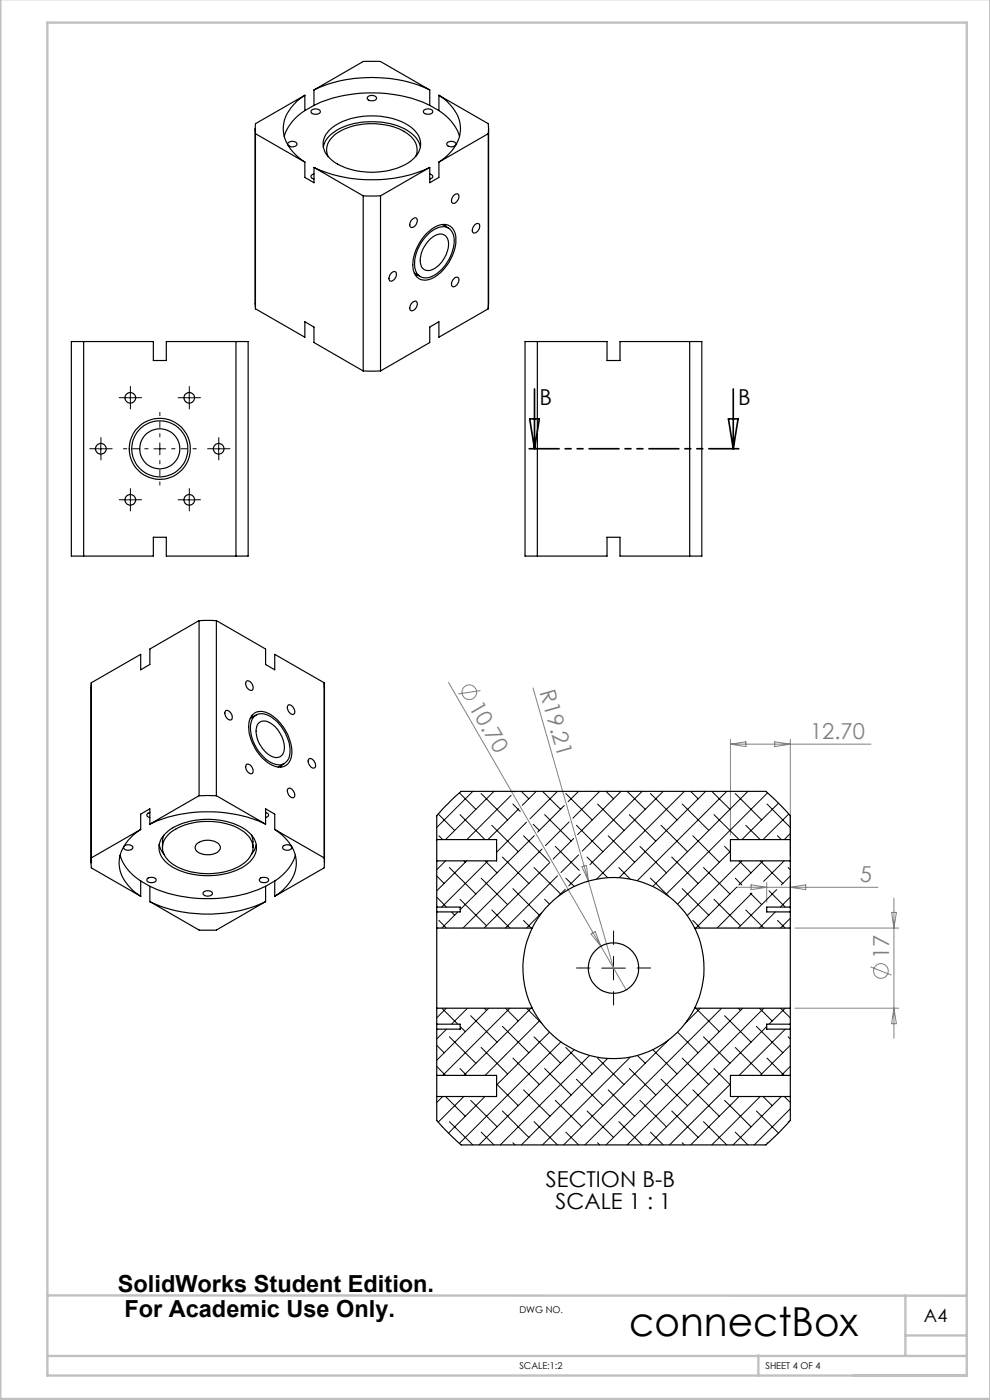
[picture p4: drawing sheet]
<svg xmlns="http://www.w3.org/2000/svg" width="210mm" height="297mm" viewBox="0 0 210 297" stroke-linecap="round" stroke-linejoin="round" font-family="sans-serif">
<g fill="none" stroke="#808080" stroke-width=".21">
<path d="M95.1 144.8l32.4 55.9M101.9 146.5l-4.7 .7M113.1 145.9l17 59.5M154.9 156.9v20.2M154.9 157.9h29.8M154.9 157.9l3.3-.5v1zM164.3 157.4l3.3 .5-3.3 .5zM167.6 156.9v24.7M123.4 183.9l1-.3 .4 3.3zM125.4 198.2l.9-.6 1.2 3.1zM156.3 188.2h29.9M159.3 187.7l3.3 .5-3.3 .5z"/>
<path d="M162.6 187.2v4.2M167.6 187.2v4.2M167.6 188.2l3.3-.5v1zM168.6 196.9h22M189.1 193.6h1l-.5 3.3zM189.6 190.5v29.7M127.5 200.7l5.3 9.3M168.6 213.9h22M184.6 205.1l4.5 1.8M189.6 213.9l.5 3.3h-1z"/>
<circle cx="99.5" cy="146.9" r="1.55"/>
<circle cx="186.9" cy="206" r="1.55"/>
</g>
<g fill="none" stroke="#000" stroke-width=".21" stroke-dasharray="15.2 1.3 1.3 1.3">
<path d="M20.2 95.2h-1.2M21.4 93.9v-1.1M21.4 96.4v1.2M22.7 95.2h1.1M26.4 84.4h-1.1M27.7 83.1v-1.1M27.7 85.6v1.1M28.9 84.4h1.1M38.9 84.4h-1.1M40.2 83.1v-1.1M40.2 85.6v1.1M41.4 84.4h1.1"/>
<path d="M45.2 95.2h-1.2M46.4 93.9v-1.1M46.4 96.4v1.2M47.7 95.2h1.1M26.4 106h-1.1M27.7 104.8v-1.2M27.7 107.3v1.1M28.9 106h1.1M38.9 106h-1.1M40.2 104.8v-1.2M40.2 107.3v1.1M41.4 106h1.1"/>
<path d="M125.1 205.4h-2.8M130.1 200.4v-2.9M130.1 210.4v2.8M135.1 205.4h2.9"/>
</g>
<path d="M31.4 95.2h-5.2M33.9 92.7v-5.2M33.9 97.7v5.2M36.4 95.2h5.2" fill="none" stroke="#000" stroke-width=".21" stroke-dasharray="15.2 1.3 1.3 1.3" stroke-dashoffset="14.5"/>
<g fill="none" stroke="#000" stroke-width=".21">
<path d="M20.1 95.2h2.5M21.4 94v2.5M26.4 84.4h2.5M27.7 83.1v2.6M32.6 95.2h2.5M33.9 94v2.5M38.9 84.4h2.5M40.1 83.1v2.6M45.2 95.2h2.4M46.4 94v2.5M26.4 106h2.5M27.7 104.8v2.5"/>
<path d="M38.9 106h2.5M40.1 104.8v2.5M93 172.7l3.4 3.5M93.1 177.3l.8 .8M97.4 168.2l3.5 3.5M97.6 172.8l5.3 5.3M100.3 167.9l-7.7 7.6M102.1 168.3l5.6 5.7M104.3 175.1l5.6 5.6M104.8 167.9l-10.3 10.2M108.4 168.7l-9.4 9.4M108.8 170.6l1.5 1.6"/>
<path d="M109.3 167.9l-.2 .1M110 171.6l-6.5 6.5M110.6 167.9l1.6 1.6M111.1 177.3l5.4 5.5M111.7 174.4l-6.4 6.4M113.1 174.9l1.3 1.3M113.3 177.3l-15.7 15.7M113.7 167.9l-2.9 2.9M115.1 167.9l3.8 3.8M115.5 172.8l5.6 5.6M117.8 179.6l5.1 5M118.3 167.9l-5.9 5.8"/>
<path d="M119.7 170.9l-5.6 5.6M120 168.3l5.6 5.7M120.7 174.4l-5 5M121.7 177.9l-4.4 4.3M122.3 175.1l5.6 5.6M122.7 167.9l-2.2 2.2M126.8 170.6l5.6 5.6M127.2 167.9l-5.7 5.7M128.6 167.9l1.5 1.6M129 177.3l5.6 5.6M131.7 167.9l-9.2 9.2M133 167.9l3.9 3.8"/>
<path d="M133.5 172.8l5.6 5.6M135.7 179.6l5.7 5.6M136.2 167.9l-12.7 12.6M138 168.3l5.6 5.7M140.2 175.1l5.6 5.6M140.7 167.9l-15.6 15.5M144.7 170.6l5.7 5.6M145.2 167.9l-18.7 18.6M146.5 167.9l1.6 1.6M147 177.3l5.6 5.6M149.7 167.9l-18.4 18.3M151 167.9l3.8 3.8"/>
<path d="M151.4 172.8l5.4 5.3M153.7 179.6l1.2 1.2M154.2 167.9l-19 18.9M156 168.3l5.6 5.7M158.2 175.1l3.1 3M158.6 167.9l-20.1 20.2M162.7 170.6l4.9 4.9M162.8 168.2l-21.5 21.5M164.9 177.3l.8 .8M165.1 170.4l-7.7 7.7M167.3 172.7l-5.4 5.4M167.6 176.8l-1.2 1.3"/>
<path d="M92.6 193.5h.1M92.6 190.3l2.1 2.1M92.6 185.8l1.6 1.6M93.1 195.3l1.6 1.6M94.5 182.6l-1.9 1.9M95.3 184l5.6 5.6M95.8 193.5l.6 .7M97.1 193.5l-3.4 3.4M97.6 190.8l5.6 5.6M98.4 182.6l.3 .3M99 182.6l-6.4 6.4M102.1 186.3l5.6 5.6"/>
<path d="M102.9 182.6l2.5 2.6M103.5 182.6l-9.8 9.8M104.3 193l3.9 3.9M106.6 181.8l5.6 5.6M108.8 188.5l5.6 5.7M111.1 195.3l1.5 1.6M113.3 184l5.6 5.6M114.9 193.6l-3.2 3.3M115 180.1l-16.8 16.8M115.5 190.8l1.1 1M116.6 183l-13.9 13.9M118.3 185.8l-11.1 11.1"/>
<path d="M119.9 188.7l-1.5 1.4M120 186.3l1.8 1.8M122.7 181.4l-3.7 3.7M123.1 185.5l-2.5 2.4M124.5 181.8l4.4 4.4M131.3 184l2.4 2.5M138 186.3l3.9 3.8M142.5 181.8l5.6 5.6M144.7 188.5l5.7 5.7M147 195.3l1.6 1.6M149.2 184l5.6 5.6M151.4 190.8l5.7 5.6"/>
<path d="M154.9 180.6l-11.2 11.2M156 186.3l1.4 1.4M156.3 188.2l-8.7 8.7M156.8 182.6l2.5 2.6M157.4 182.6l-11.6 11.6M158.2 193l3.8 3.9M159.1 189.5l2.5 2.4M159.5 189.5l-7.4 7.4M161.3 182.6l4.8 4.8M161.9 182.6l-5.2 5.1M163.1 189l3.5 3.4M164.5 193.5l-3.4 3.4"/>
<path d="M164.7 188.7l-8.1 8.2M164.9 195.3l1.6 1.6M166.3 182.6l-4.3 4.4M167.2 184l.4 .5M167.6 193.5h.1M167.6 185.8l-1.9 1.9M167.6 190.3l-2.1 2.1M167.6 194.8l-2 2.1M93.7 213.9l3.4 3.4M94.7 213.9l-2.1 2M94.7 218.3l-2.1 2.1M95.3 220l5.6 5.6"/>
<path d="M97.6 217.8l1.1 1.1M99.2 213.9l-3.4 3.4M99.8 215.5l5.6 5.6M102.7 213.9l.5 .4M103.7 213.9l-11.1 11M106.6 217.7l5.6 5.6M107.2 213.9l2.7 2.7M108.2 213.9l-14.3 14.2M111.7 213.9l3.2 3.2M112.6 213.9l-14.2 14.2M113.3 220l5.6 5.6M114.5 216.5l-11.6 11.6"/>
<path d="M116.6 219l-11.3 11.2M127.6 205.4h5M130.1 202.9v5M143.7 219l4.4 4.3M145.8 216.5v.1M147.6 213.9l5 5M148.6 213.9l-3.3 3.2M149.2 220l5.6 5.6M153.1 213.9l-29 29M153.7 215.5l5.6 5.6M156.6 213.9l.5 .4M157.6 213.9l-29 29"/>
<path d="M160.4 217.7l5.7 5.6M161.1 213.9l2.7 2.7M162 213.9l-29 29M162.6 217.8l-25.1 25.1M165.6 213.9l2 2M166.5 213.9l-3.4 3.4M166.6 218.3l-9.8 9.8M167.2 220l.4 .4M167.6 217.3h.1M92.6 226.2l1.9 1.9M92.6 221.8l1.6 1.5M93.9 232.6l-1.3 1.3"/>
<path d="M94.5 232.6l4.2 4.2M95.3 237.9l5 5M97.6 226.7l1.4 1.4M98.4 232.6l-5.4 5.5M99.8 233.4l5.6 5.6M102.1 222.2l5.6 5.6M102.9 232.6l-7.8 7.8M105.3 230l4.6 4.6M106.6 235.7l5.6 5.6M108.8 224.5l5.6 5.6M111.1 231.2l5.6 5.6M113.3 237.9l5 5"/>
<path d="M115.5 226.7l5.6 5.6M117.8 233.4l5.6 5.6M119 221l-21.6 21.6M120 222.2l5.6 5.6M121.8 222.7l-20.2 20.2M122.3 228.9l5.6 5.7M124.5 235.7l5.6 5.6M125.1 223.9l-19 19M126.8 224.5l5.6 5.6M128.9 224.5l-18.3 18.4M129 231.2l5.6 5.6M131.3 237.9l4.9 5"/>
<path d="M133.5 226.7l5.6 5.6M133.7 224.3l-18.6 18.6M135.2 223.9l1.7 1.7M135.7 233.4l5.7 5.6M138.5 222.7l5.1 5.1M140.2 228.9l5.6 5.7M141.3 221l.1 .1M141.9 220.6l-22.3 22.3M142.5 235.7l5.6 5.6M144.7 224.5l5.7 5.6M147 231.2l5.6 5.6M149.2 237.9l5 5"/>
<path d="M151.4 226.7l3.5 3.5M153.7 233.4l5.6 5.6M154.9 230l-12.9 12.9M156 222.2l5.6 5.6M156.8 232.6l-10.3 10.3M160.4 235.7l4.7 4.7M161.3 232.6l-10.3 10.3M161.9 232.6l1.9 2M162.7 224.5l3.6 3.6M165.7 232.6l-10.2 10.3M166.4 232.6l1.2 1.3M167.2 237.9l.1 .2"/>
<path d="M167.6 221.8l-6.3 6.3M167.6 226.2l-1.9 1.9M167.6 235.2l-7.6 7.7M102.1 240.2l2.7 2.7M108.8 242.4l.5 .5M120 240.2l2.7 2.7M126.8 242.4l.4 .5M138 240.2l2.7 2.7M144.7 242.4l.5 .5M156 240.2l2.6 2.7M162.7 242.4l.1 .2"/>
</g>
<path d="M112.4 88.9h2l-1 6.3zM113.4 82.5v12.7M154.5 88.9h2.1l-1.1 6.3zM155.5 82.5v12.7" fill="none" stroke="#000" stroke-width=".35"/>
<path d="M111.4 95.2h46.2" fill="none" stroke="#000" stroke-width=".35" stroke-dasharray="6.3 1.3 1.3 1.3 1.3 1.3" stroke-dashoffset="-.9"/>
<path d="M.1 -.1v296.9h209.9v-296.9M10.1 4.8h195v287h-195zM10.1 274.8l195 .1M192.1 274.8v12.7M10.1 287.7h195M160.9 287.5v4.3M192.1 283.3h13" fill="none" stroke="#c0c0c0" stroke-width=".5"/>
<g fill="none" stroke="#000" stroke-width=".25">
<path d="M66.6 19.1a29.8 29.8 0 0 1 24.6 0M66.6 19.1l10.4-6.1h.5h3.2l10.5 6.1M66.6 19.1v3.3M91.2 19.1v3.3M54.1 27.3l.1 38.2M54.2 28.4l10.5 6M54.2 28.4v37.1M61.1 30.4a1.18 1.18 0 0 1 1.9 .2 1.15 1.15 0 0 1-2-.1zM64.7 23.5a10 10 0 0 0-4.4 5.4M64.7 20.2a9 9 0 0 0-4.6 7.1 9 9 0 0 0 4.6 7.1M64.7 20.2l-10.5 6v2.2M64.7 20.2v3.3"/>
<path d="M64.7 34.4v3.2l1.9 1.2v-3.3M66.1 23.4a1.34 1.34 0 0 1 1.8 .2 1.09 1.09 0 0 1-1.6 .5l-.3-.4zM66.6 35.5a30.2 30.2 0 0 0 24.6 0M66.6 22.4a29.8 29.8 0 0 1 24.6 0M66.6 36.9a.55 .55 0 0 0-.6 .5 .55 .55 0 0 0 .6 .6M66.6 35.5l10.4 6.1M66.6 22.4l-1.9 1.1M68.6 31.2a6.2 6.2 0 0 1 4-4.2 16.2 16.2 0 0 1 14.1 .9 5.2 5.2 0 0 1 2.5 3.3M69.6 33.2a3.9 3.9 0 0 1 1.7-4.8 14.6 14.6 0 0 1 14.8-.3 4 4 0 0 1 2.1 5.1M69.9 27.6a13.9 13.9 0 0 1 11.4-2.8 10.5 10.5 0 0 1 7.2 3.6 3.9 3.9 0 0 1-1 5.4 15 15 0 0 1-13.1 2.1 8.1 8.1 0 0 1-5.6-3.9 3.8 3.8 0 0 1 1.1-4.4zM78 20.5a1.16 1.16 0 0 1 1.9 .4 1.23 1.23 0 0 1-2 0zM90 23.4a1.17 1.17 0 0 1 1.8 .3 1.23 1.23 0 0 1-2 0z"/>
<path d="M91.2 36.9a.55 .55 0 0 1 .6 .5 .55 .55 0 0 1-.6 .6M91.2 35.5l-10.5 6.1M91.2 22.4l1.9 1.1M93.1 23.5a10 10 0 0 1 4.4 5.4M93.1 20.2a9 9 0 0 1 4.6 7.1 9 9 0 0 1-4.6 7.1M93.1 20.2l10.5 6v2.2M93.1 34.4v3.2l-1.9 1.2v-3.3M93.1 20.2v3.3M94.9 30.3a1.18 1.18 0 0 1 1.9 .3 1.15 1.15 0 0 1-2-.1zM103.6 28.4l-10.5 6M103.6 28.4v37.1M103.6 27.3v38.2"/>
<path d="M77 41.6h3.7M77 41.6v37.1M80.7 41.6v37.1M83 57.9a.61 .61 0 0 1 .9-.2 .61 .61 0 0 1 .1 .9 1.11 1.11 0 0 1-1.3 .9 1.32 1.32 0 0 1 .3-1.6zM87.3 46.7a.64 .64 0 0 1 .6-.5 .64 .64 0 0 1 .6 .4 1.41 1.41 0 0 1-1.3 1.6 1.09 1.09 0 0 1 .1-1.5zM87.9 57.9l1.2 .8M88.7 58.4h-.6M90.5 49.5a4.5 4.5 0 0 1 4.8-1.6 3.4 3.4 0 0 1 1.4 3.7 9.9 9.9 0 0 1-5.4 7.6 2.58 2.58 0 0 1-3.7-2.6 9.8 9.8 0 0 1 2.9-7.1zM90.5 50a4.5 4.5 0 0 1 4.3-1.8 3.2 3.2 0 0 1 1.5 3.8 8.6 8.6 0 0 1-5.5 6.9 2.37 2.37 0 0 1-2.9-2.5 8.9 8.9 0 0 1 2.6-6.4zM91.3 50.7a2.54 2.54 0 0 1 3.1-.7 3.5 3.5 0 0 1 .3 4 5.1 5.1 0 0 1-4 3.4 1.77 1.77 0 0 1-1.6-2.2 6.5 6.5 0 0 1 2.2-4.5zM93.8 47.6l1.3 .8M94.4 47.6l.2 .5"/>
<path d="M96.3 59.1a.6 .6 0 0 1 .9-.2 .6 .6 0 0 1 .1 .9 1.08 1.08 0 0 1-1.4 .9 1.28 1.28 0 0 1 .4-1.6zM96.3 41.4a.6 .6 0 0 1 .9-.2 .6 .6 0 0 1 .1 .9 1.08 1.08 0 0 1-1.4 .9 1.28 1.28 0 0 1 .4-1.6zM100.7 47.7a.6 .6 0 0 1 .9-.2 .6 .6 0 0 1 .1 .9 1.11 1.11 0 0 1-1.4 1 1.32 1.32 0 0 1 .4-1.7zM17.7 72.5h-2.6v45.5h2.6M17.7 72.5h14.8v4h2.8v-4h14.8M17.7 72.5v45.5M50.1 72.5h2.5v45.5h-2.5M50.1 72.5v45.5M54.2 65.5l10.5 6v-3.2l1.9 1.1v3.3l10.4 6M77 78.7h3.7M87.3 64.3a.64 .64 0 0 1 .6-.4 .64 .64 0 0 1 .6 .4 1.41 1.41 0 0 1-1.3 1.6 1.09 1.09 0 0 1 .1-1.6zM103.6 65.5l-10.5 6v-3.2l-1.9 1.1v3.3l-10.5 6"/>
<path d="M114 72.5h-2.6v45.5h2.6M114 72.5h14.8v4h2.7v-4h14.8M114 72.5v45.5M146.3 72.5h2.6v45.5h-2.6M146.3 72.5v45.5M17.7 118h14.8v-4h2.8v4h14.8M114 118h14.8v-4h2.7v4h14.8M42.2 131.7h3.7M42.2 131.7v37.1M42.2 131.7l-10.4 6v3.3l-2 1.1v-3.3l-10.4 6M45.9 131.7v37.1M45.9 131.7l10.4 6v3.3l2 1.1v-3.3l10.5 6"/>
<path d="M19.4 144.8l-.1 38.3M19.4 144.8v37.2M47.8 150.8a1.24 1.24 0 0 1 1.4 1.6 .6 .6 0 0 1-.6 .4 .6 .6 0 0 1-.5-.5 1.24 1.24 0 0 1-.3-1.5zM52.2 144.5a1.25 1.25 0 0 1 1.5 1.6 .55 .55 0 0 1-.5 .4 .55 .55 0 0 1-.5-.3 1.42 1.42 0 0 1-.5-1.7zM53.3 151.9l.6 .1M53.6 151.7a3 3 0 0 1 4 0 9.6 9.6 0 0 1 4.2 8.8 2.63 2.63 0 0 1-4.2 1.8 9.7 9.7 0 0 1-4.7-9.4zM53.9 152a2.99 2.99 0 0 1 4 .4 9.1 9.1 0 0 1 3.6 7.7 2.42 2.42 0 0 1-4 1.7 8.7 8.7 0 0 1-4.2-8.6zM54.4 151.7l-1.3 .7M54.7 153.6a2.04 2.04 0 0 1 3 0 6 6 0 0 1 2.4 6.1 1.86 1.86 0 0 1-3 .5 5.9 5.9 0 0 1-2.5-6.4zM61.2 149.5a1.32 1.32 0 0 1 1.1 2 1.32 1.32 0 0 1-1.1-2zM68.8 144.8v38.3M68.8 144.8v37.2"/>
<path d="M26.4 179.5a1.14 1.14 0 0 1 1.8 .4 1.14 1.14 0 0 1-2-.2zM29.8 176a8.8 8.8 0 0 0-4.5 7.6 9 9 0 0 0 4.5 6.5M29.8 176l-10.4 6M31.8 174.8a30.2 30.2 0 0 1 24.5 0M31.8 172.4a.55 .55 0 0 0-.7 .5 .55 .55 0 0 0 .7 .6M31.8 174.8v-3.2l-2 1.1v3.3M33.8 179.2l.4 1.2 .6 .8M34.8 177.2l-.3 .9v1.7M35 176.9a13.3 13.3 0 0 1 10.1-3.1 12 12 0 0 1 8.3 3.4 3.9 3.9 0 0 1-.7 5.9 14.7 14.7 0 0 1-11.1 2.5 10.5 10.5 0 0 1-7.2-3.6 3.8 3.8 0 0 1 .6-5.1zM36 176.8a14.3 14.3 0 0 1 15.6-.4 3.8 3.8 0 0 1 1.3 5.5 10.8 10.8 0 0 1-8.4 3.4 12.2 12.2 0 0 1-8.9-2.9 3.7 3.7 0 0 1 .4-5.6zM41.7 179a3.7 3.7 0 0 1 4.9 .3 1.37 1.37 0 0 1-1.4 1.9 3.5 3.5 0 0 1-3.7-1l-.1-.6zM42.2 168.8h3.7"/>
<path d="M42.2 168.8l-10.4 6M45.9 168.8l10.4 6M52.2 162.2a1.25 1.25 0 0 1 1.5 1.6 .62 .62 0 0 1-.6 .4 .62 .62 0 0 1-.6-.5 1.4 1.4 0 0 1-.3-1.5zM53.3 177.2l.3 .8 .1 1.8M54.4 179.2l-.5 1.2-.6 .8M56.3 172.4a.55 .55 0 0 1 .7 .5 .55 .55 0 0 1-.7 .6M56.3 174.8v-3.2l2 1.1v3.3M58.3 176a8.8 8.8 0 0 1 4.5 7.6 9 9 0 0 1-4.5 6.5M58.3 176l10.5 6M59.8 162.3l-.3 .4M60.1 179.5a1.16 1.16 0 0 1 1.8 .4 1.17 1.17 0 0 1-2-.2zM60.3 162l-1.3 .7"/>
<path d="M61.1 167.3a1.24 1.24 0 0 1 1.4 1.6 .54 .54 0 0 1-.5 .4 .54 .54 0 0 1-.5-.4 1.44 1.44 0 0 1-.4-1.6zM65.5 161a1.05 1.05 0 0 1 1.4 1 .63 .63 0 0 1-.3 .9 .63 .63 0 0 1-.8-.4 1.19 1.19 0 0 1-.3-1.5zM92.6 178.1v-5l3.2-3.4 2-1.8h64.7l3.3 3.1 1.8 2.1v5M92.6 178.1v4.5M92.6 178.1h12.7v4.5h-12.7M167.6 178.1v4.5M167.6 178.1h-12.7v4.5h12.7M19.4 182v2.1l10.4 6M25.5 181.4a9.8 9.8 0 0 0 4.3 5.5M29.8 186.9v3.2M29.8 186.9l2 1.1M31.3 186.4a1.34 1.34 0 0 1 1.8 .2 1.09 1.09 0 0 1-1.7 .5l-.2-.3z"/>
<path d="M31.8 188a30.2 30.2 0 0 0 24.5 0M31.8 191.3a29.8 29.8 0 0 0 24.5 0M31.8 191.3l10.4 6h.5h3.2l10.4-6M31.8 188v3.3M43.1 189.3a1.32 1.32 0 0 1 1.9 .2 1.06 1.06 0 0 1-1.6 .4l-.3-.2zM55.1 186.4a1.17 1.17 0 0 1 1.9 .4 1.23 1.23 0 0 1-2 0zM56.3 188v3.3M58.3 186.9v3.2M58.3 186.9l-2 1.1M62.7 181.4a9.8 9.8 0 0 1-4.4 5.5M68.8 182v2.1l-10.5 6M92.6 196.9v17"/>
<path d="M92.6 192.4v1.1M92.6 196.9h20.3M92.6 182.6v9.8M92.6 193.5v3.4M92.6 192.4h5v1.1h-5M112.9 196.9a19.2 19.2 0 0 0 0 17M112.9 196.9a19.2 19.2 0 0 1 17.2-10.7 19.2 19.2 0 0 1 17.3 10.7M147.4 196.9a19.3 19.3 0 0 1 0 17M147.4 196.9h20.2M167.6 196.9v17M167.6 192.4v1.1M167.6 182.6v9.8"/>
<path d="M167.6 193.5v3.4M167.6 192.4h-5v1.1h5M92.6 217.3v1M92.6 213.9h20.3M92.6 213.9v3.4M92.6 218.3v9.8M92.6 217.3h5v1h-5M112.9 213.9a19.2 19.2 0 0 0 17.2 10.7 19.2 19.2 0 0 0 17.3-10.7M147.4 213.9h20.2M167.6 217.3v1M167.6 213.9v3.4M167.6 218.3v9.8"/>
<path d="M167.6 217.3h-5v1h5M92.6 232.6v5.1l2.5 2.7 2.7 2.5h64.7l2.6-2.5 2.5-2.7v-5.1M92.6 228.1v4.5M92.6 228.1h12.7v4.5h-12.7M167.6 228.1v4.5M167.6 228.1h-12.7v4.5h12.7"/>
<circle cx="21.4" cy="95.2" r="1.13"/>
<circle cx="27.6" cy="84.4" r="1.11"/>
<circle cx="33.9" cy="95.2" r="4.2"/>
<circle cx="33.9" cy="95.2" r="6.5"/>
<circle cx="33.9" cy="95.2" r="6"/>
<circle cx="40.1" cy="84.4" r="1.12"/>
<circle cx="46.4" cy="95.2" r="1.13"/>
<circle cx="27.7" cy="106" r="1.12"/>
<circle cx="40.2" cy="106" r="1.13"/>
<circle cx="130.1" cy="205.4" r="5.4"/>
</g>
<text font-size="8.5" x="133.5" y="283.5">connectBox</text>
<g font-size="5">
<text x="25" y="274">SolidWorks Student Edition.</text>
<text x="26.4" y="279.5">For Academic Use Only.</text>
</g>
<g font-size="4.7">
<text x="114.4" y="86">B</text>
<text x="156.6" y="86">B</text>
<text x="115.8" y="251.9">SECTION B-B</text>
<text x="117.9" y="256.4">SCALE 1 : 1</text>
</g>
<g font-size="4.7" fill="#808080">
<text x="99.4" y="149.9" transform="rotate(60 99.4 149.9)">10.70</text>
<text x="114.4" y="146.9" transform="rotate(74 114.4 146.9)">R19.21</text>
<text x="171.8" y="156.8">12.70</text>
<text x="182.4" y="187.2">5</text>
<text x="188.6" y="203.4" transform="rotate(-90 188.6 203.4)">17</text>
</g>
<text font-size="3.9" x="196" y="280.4">A4</text>
<g font-size="2">
<text x="110.2" y="278.5">DWG NO.</text>
<text x="110.2" y="290.5">SCALE:1:2</text>
<text x="162.4" y="290.4">SHEET 4 OF 4</text>
</g>
</svg>
